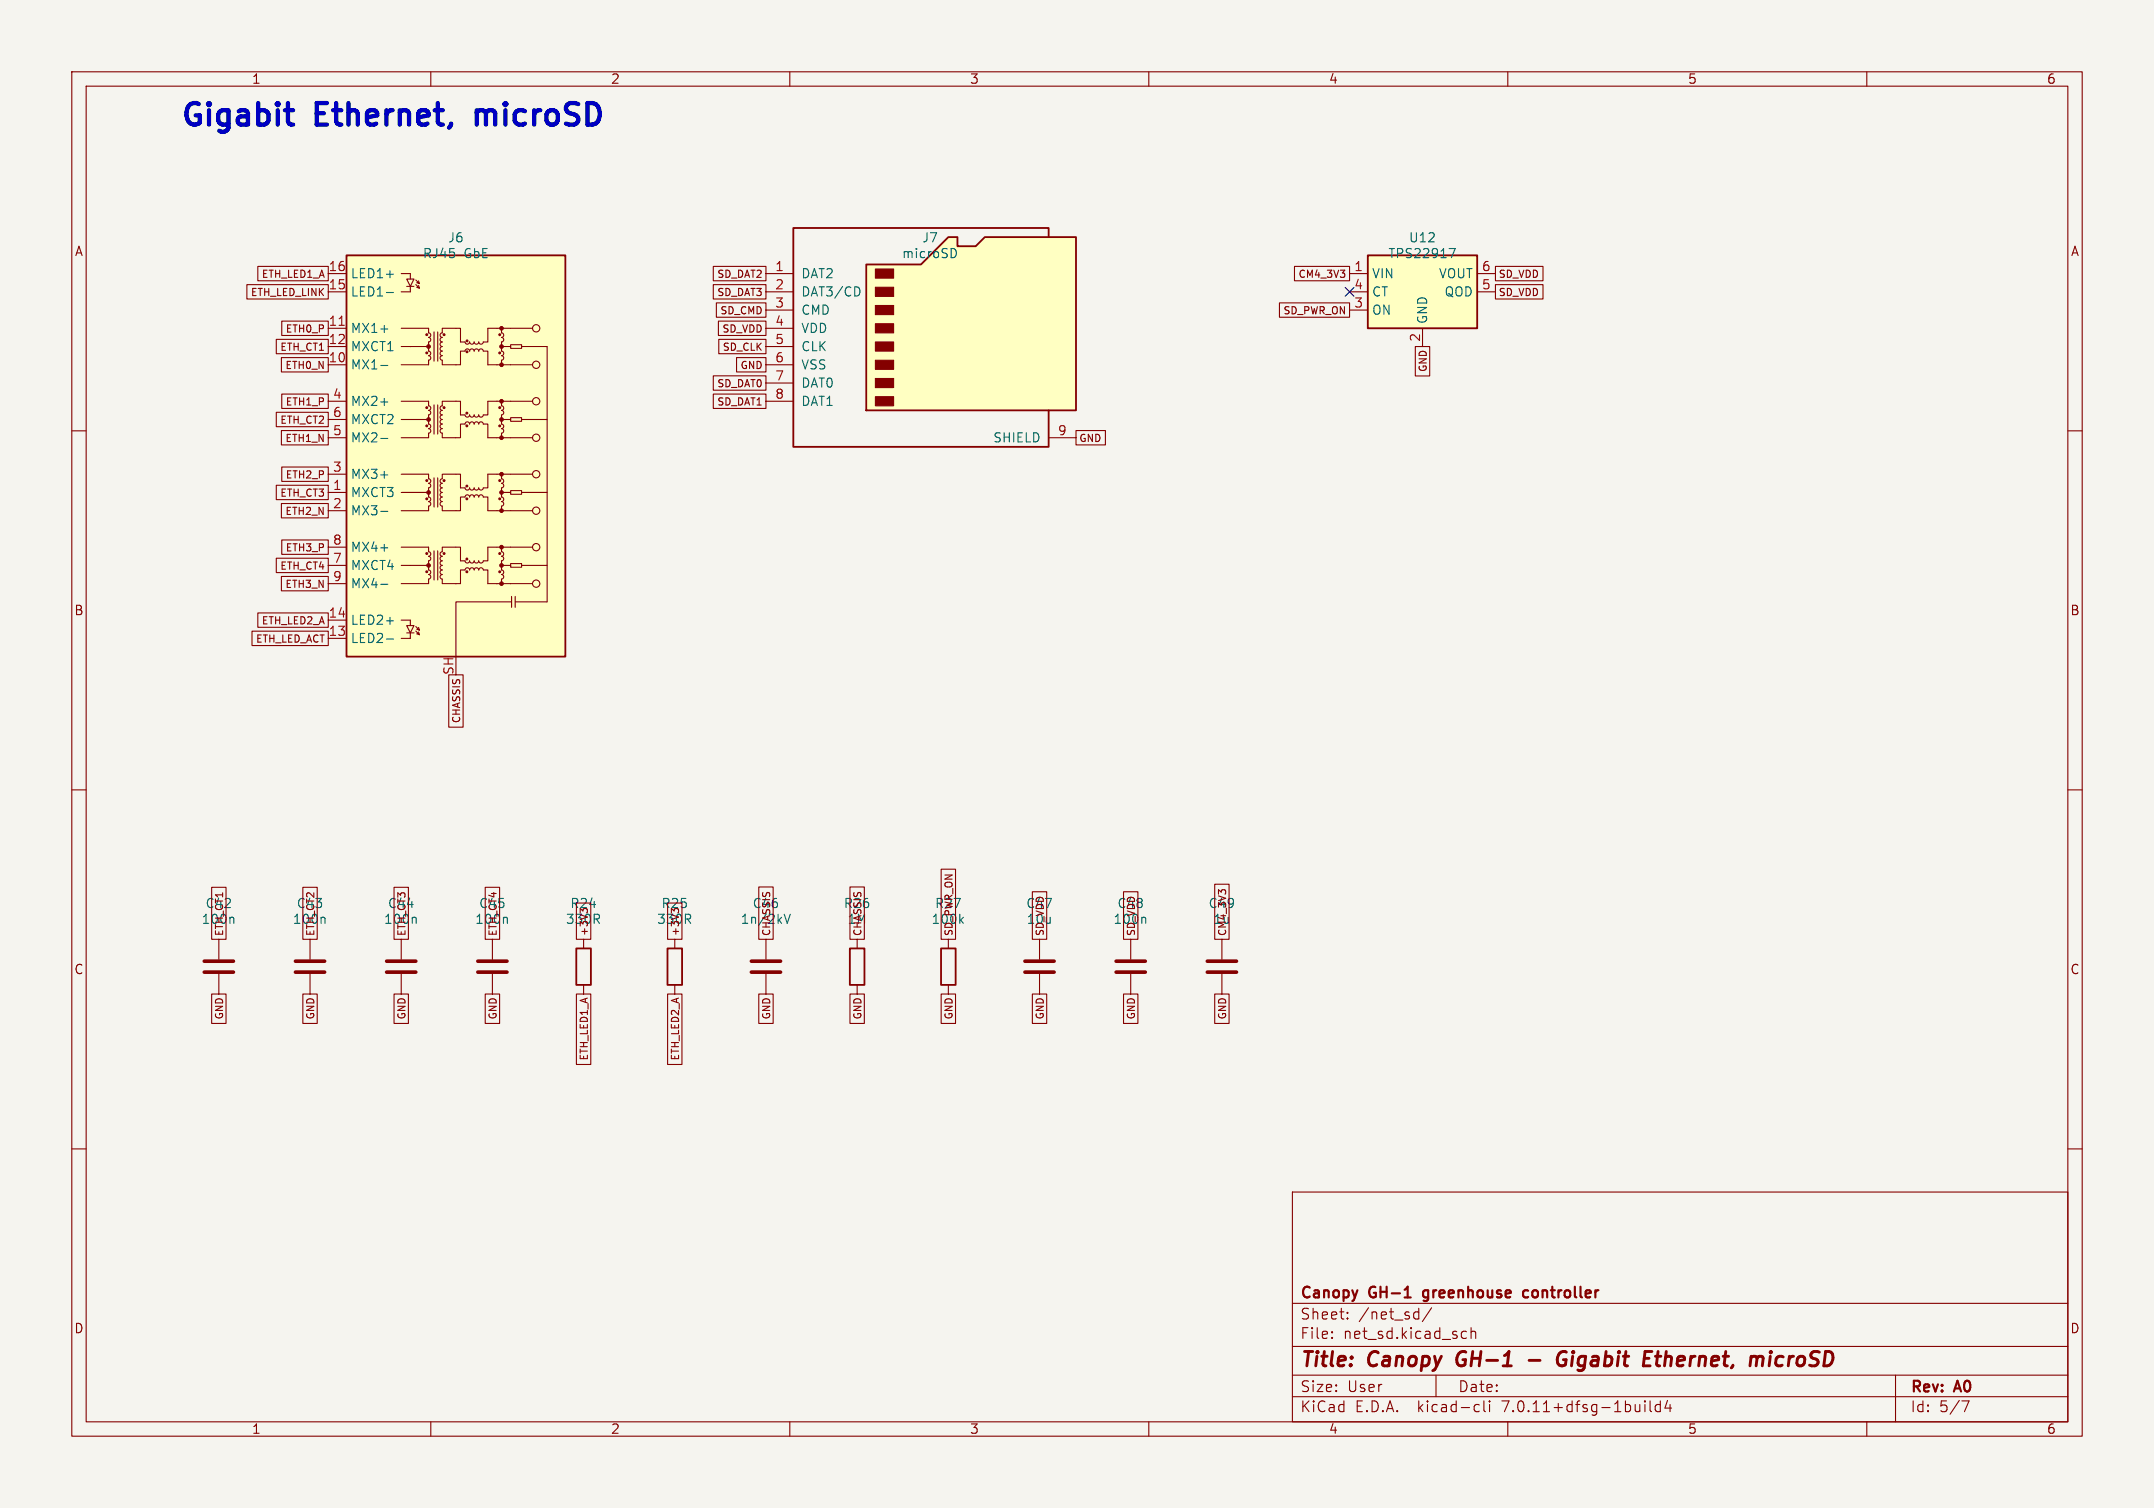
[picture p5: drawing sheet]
<svg xmlns="http://www.w3.org/2000/svg" width="300mm" height="210mm" viewBox="0 0 300 210" stroke-linecap="round" stroke-linejoin="round" font-family="sans-serif">
<path d="M0 0h300v210h-300z" fill="#f5f4ef" stroke="#f5f4ef" stroke-width=".14"/>
<g fill="none" stroke="#840000" stroke-width=".15">
<path d="M10 10h280v190h-280zM12 12h276v186h-276zM60 10v2M110 10v2M160 10v2M210 10v2M260 10v2M45.7 38.1h2.6M55.9 38.1h1.2v.8M56.6 38.9h1.1l-.6 1zM56.6 39.9h1.1M57.1 39.9v.7h-1.2"/>
<path d="M57.9 39.6l.5 .5-.4-.1M57.9 39l.5 .5-.4-.1M58.3 39.8l.1 .3M58.3 39.1l.1 .4M188 38.1h2.5M205.7 38.1h2.6M10 60h2M45.7 58.4h2.6M45.7 55.9h2.6M45.7 50.8h2.6M45.7 48.3h2.6M45.7 45.7h2.6"/>
<path d="M45.7 40.6h2.6M55.9 55.9h3.8v.6l.2 .1 .1 .2-.1 .2-.2 .2h.2l.1 .3-.1 .2-.2 .1v1.3h.2l.1 .3-.1 .2-.2 .1 .2 .1 .1 .2-.1 .2-.2 .1v.7h-3.8M55.9 45.7h3.8v.7h.2l.1 .3-.1 .2-.2 .1 .2 .1 .1 .2-.1 .2-.2 .1v1.3l.2 .1 .1 .2-.1 .2-.2 .1 .2 .1 .1 .2-.1 .3-.2 .1v.6h-3.8M55.9 58.4h3.8M55.9 48.3h3.8M60.5 46.2v4.1M60.5 56.4v4.1M61 46.2v4.1M61 56.4v4.1M61.6 55.9h2.5v1.9h.7l.1 .2 .2 .1 .2-.1 .1-.2 .1 .2 .2 .1 .2-.1 .1-.2 .1 .2 .2 .1 .3-.1 .1-.2 .1 .2 .2 .1 .2-.1 .1-.2h.6v-1.9h1.9v.6l.3 .1 .1 .2-.1 .3-.3 .1 .3 .1 .1 .2-.1 .2-.3 .1v1.3l.3 .1 .1 .2-.1 .2-.3 .1 .3 .1 .1 .2-.1 .2-.3 .1v.7h-1.9v-1.9h-.6l-.1-.3h-.2h-.2l-.1 .3-.1-.3h-.2h-.3l-.1 .3-.1-.3h-.2h-.2l-.1 .3-.1-.3h-.2h-.2l-.1 .3h-.7v1.9h-2.5v-.7l-.2-.1-.1-.2 .1-.2 .2-.1-.2-.1-.1-.2 .1-.2 .2-.1-.2-.1-.1-.2 .1-.3 .2-.1-.2-.1-.1-.2 .1-.2 .2-.1-.2-.1-.1-.2 .1-.2 .2-.1-.2-.1-.1-.3 .1-.2 .2-.1zM61.6 45.7h2.5v1.9h.7l.1 .2 .2 .1 .2-.1 .1-.2 .1 .2 .2 .1 .2-.1 .1-.2 .1 .2 .2 .1 .3-.1 .1-.2 .1 .2 .2 .1 .2-.1 .1-.2h.6v-1.9h1.9v.7l.3 .1 .1 .2-.1 .2-.3 .1 .3 .1 .1 .2-.1 .2-.3 .1v1.3l.3 .1 .1 .2-.1 .2-.3 .1 .3 .1 .1 .3-.1 .2-.3 .1v.6h-1.9v-1.9h-.6l-.1-.2-.2-.1-.2 .1-.1 .2-.1-.2-.2-.1-.3 .1-.1 .2-.1-.2-.2-.1-.2 .1-.1 .2-.1-.2-.2-.1-.2 .1-.1 .2h-.7v1.9h-2.5v-.6l-.2-.1-.1-.2 .1-.3 .2-.1-.2-.1-.1-.2 .1-.2 .2-.1-.2-.1-.1-.2 .1-.2 .2-.1-.2-.1-.1-.2 .1-.3 .2-.1-.2-.1-.1-.2 .1-.2 .2-.1-.2-.1-.1-.2 .1-.2 .2-.1zM69.8 58.4h1.3"/>
<path d="M69.8 55.9h4.4M69.8 50.8h4.4M69.8 48.3h1.3M69.8 45.7h4.4M71.1 58.2h1.5v.5h-1.5zM71.1 48h1.5v.5h-1.5zM72.6 58.4h3.6M72.6 48.3h3.6v35.5h-4.4M188 40.6h2.5M188 43.2h2.5M198.1 45.7v2.6M205.7 40.6h2.6"/>
<path d="M288 60h2M45.7 78.7h2.6M45.7 76.2h2.6M45.7 71.1h2.6M45.7 68.6h2.6M45.7 66h2.6M45.7 61h2.6M55.9 76.2h3.8v.6l.2 .1 .1 .2-.1 .3-.2 .1 .2 .1 .1 .2-.1 .2-.2 .1v1.3l.2 .1 .1 .2-.1 .2-.2 .1 .2 .1 .1 .2-.1 .2-.2 .1v.7h-3.8M55.9 66h3.8v.7l.2 .1 .1 .2-.1 .2-.2 .1 .2 .1 .1 .2-.1 .2-.2 .1v1.3l.2 .1 .1 .2-.1 .2-.2 .2h.2l.1 .3-.1 .2-.2 .1v.6h-3.8M55.9 78.7h3.8M55.9 68.6h3.8M60.5 66.5v4.1"/>
<path d="M60.5 76.7v4.1M61 66.5v4.1M61 76.7v4.1M61.6 76.2h2.5v1.9h.7l.1 .2 .2 .1 .2-.1 .1-.2 .1 .2 .2 .1 .2-.1 .1-.2 .1 .2 .2 .1 .3-.1 .1-.2 .1 .2 .2 .1 .2-.1 .1-.2h.6v-1.9h1.9v.6l.3 .1 .1 .3-.1 .2-.3 .1 .3 .1 .1 .2-.1 .2-.3 .1v1.3l.3 .1 .1 .2-.1 .2-.3 .1 .3 .1 .1 .2-.1 .3h-.3v.7h-1.9v-1.9h-.6l-.1-.2-.2-.1-.2 .1-.1 .2-.1-.2-.2-.1-.3 .1-.1 .2-.1-.2-.2-.1-.2 .1-.1 .2-.1-.2-.2-.1-.2 .1-.1 .2h-.7v1.9h-2.5v-.7h-.2l-.1-.3 .1-.2 .2-.1-.2-.1-.1-.2 .1-.2 .2-.1-.2-.1-.1-.2 .1-.3 .2-.1h-.2l-.1-.3 .1-.2 .2-.1-.2-.1-.1-.2 .1-.2 .2-.1-.2-.1-.1-.2 .1-.3 .2-.1zM61.6 66h2.5v1.9h.7l.1 .3h.2h.2l.1-.3 .1 .3h.2h.2l.1-.3 .1 .3h.2h.3l.1-.3 .1 .3h.2h.2l.1-.3h.6v-1.9h1.9v.7l.3 .1 .1 .2-.1 .2-.3 .1 .3 .1 .1 .2-.1 .3h-.3v1.3l.3 .1 .1 .2-.1 .3-.3 .1 .3 .1 .1 .2-.1 .2-.3 .1v.6h-1.9v-1.9h-.6l-.1-.2-.2-.1-.2 .1-.1 .2-.1-.2-.2-.1-.3 .1-.1 .2-.1-.2-.2-.1-.2 .1-.1 .2-.1-.2-.2-.1-.2 .1-.1 .2h-.7v1.9h-2.5v-.6l-.2-.1-.1-.2 .1-.2 .2-.1-.2-.1-.1-.3 .1-.2 .2-.1-.2-.1-.1-.2 .1-.2 .2-.1-.2-.1-.1-.2 .1-.3 .2-.1h-.2l-.1-.3 .1-.2 .2-.1-.2-.1-.1-.2 .1-.2 .2-.1zM69.8 78.7h1.3M69.8 76.2h4.4M69.8 71.1h4.4M69.8 68.6h1.3M69.8 66h4.4M69.8 61h4.4M71.1 78.5h1.5v.5h-1.5z"/>
<path d="M71.1 68.3h1.5v.5h-1.5zM72.6 78.7h3.6M72.6 68.6h3.6M45.7 81.3h2.6M45.7 88.9h2.6M45.7 86.4h2.6M55.9 86.4h1.2v.7M56.6 87.1h1.1l-.6 1zM56.6 88.1h1.1M57.1 88.1v.8h-1.2M57.9 87.9l.5 .5-.4-.1M57.9 87.2l.5 .6-.4-.2"/>
<path d="M58.3 88l.1 .4M58.3 87.4l.1 .4M69.8 81.3h4.4M71.2 83.8h-7.7v7.6M71.2 83.1v1.5M71.8 83.1v1.5M10 110h2M288 110h2M30.5 130.8v2.8M30.5 135.6v2.8M43.2 130.8v2.8M43.2 135.6v2.8"/>
<path d="M55.9 130.8v2.8M55.9 135.6v2.8M68.6 130.8v2.8M68.6 135.6v2.8M81.3 130.8v1.3M81.3 137.2v1.2M94 130.8v1.3M94 137.2v1.2M132.1 130.8v1.3M132.1 137.2v1.2M144.8 130.8v2.8M144.8 135.6v2.8"/>
<path d="M170.2 130.8v2.8M170.2 135.6v2.8M10 160h2M288 160h2M180 166h108v32h-108zM60 198v2M110 198v2M160 198v2M180 194.5h108M180 191.5h108M180 187.5h108M180 181.5h108"/>
<path d="M185.5 186.3h.1l-.1 .1M185.5 186.3v.1M185.5 185.5v.1M185.5 185.5h.1l-.1 .1M187.7 183.6v.1M187.7 183.6h-.1l.1 .1M187.7 182.8v.1M187.7 182.8h-.1l.1 .1M197.2 182.7l.4 .1M197.6 182.2v1.5M197.6 183.6l-.4 .1M199.4 182.1l-1.3 2"/>
<path d="M200 191.5v3M203.8 185.4l.4 .1M204.2 186.3l-.4 .1M204.9 185.5a.37 .37 0 0 1 .6 .1v.8M204.9 184.9v1.5M205.6 195.6l.4 .1M206 196.5l-.4 .1M206.7 195.1v1.3l.2 .2M207.5 195.1v.1M207.5 195.6v1M207.5 195.1l-.1 .1h.1M210 198v2"/>
<path d="M229.1 195.1v.1M229.1 195.6v1M229.1 195.1l-.1 .1h.1M229.1 195.1l.1 .1h-.1M229.8 195.1v1.3l.2 .2M231.2 195.7l-.4-.1-.3 .3v.4l.2 .2 .1 .1 .4-.1M231.2 195.1v1.5M232.2 195l-.3 1.1h.9M232.6 195.6v1M260 198v2M264 191.5v6.5M273.2 195.1h1l-.6 1.5"/>
<circle cx="74.7" cy="45.7" r=".51"/>
<circle cx="74.7" cy="50.8" r=".51"/>
<circle cx="74.7" cy="55.9" r=".51"/>
<circle cx="74.7" cy="71.1" r=".51"/>
<circle cx="74.7" cy="66" r=".51"/>
<circle cx="74.7" cy="61" r=".51"/>
<circle cx="74.7" cy="76.2" r=".51"/>
<circle cx="74.7" cy="81.3" r=".51"/>
</g>
<path d="M203.2 188.5a1.27 1.27 0 0 0 0 1.6M213 189.4h1.5M218.2 188.3a.86 .86 0 0 0-1.3 .8 .76 .76 0 0 0 .1 .9 .76 .76 0 0 0 .9 .1l.1-.1 .1-.6h-.4M230.6 188.9h.7M230.9 188.2l-.2 1.7 .1 .2 .4 .1M245 188.9h.3l.2 .1 .1 .2-.2 1M246.6 188.9l-.2 1.3M246.6 188.2v.2M246.6 188.2l-.1 .1 .1 .1M246.6 188.2l.1 .1-.1 .1" fill="none" stroke="#840000" stroke-width=".4"/>
<path d="M198.3 179.8l-.1 .2 .1 .5M212.8 179.8l-.4-.1-.3 .3v.4l.2 .2 .1 .1 .4-.1M195.6 180.7h.9" fill="none" stroke="#840000" stroke-width=".3"/>
<path d="M28.4 135.4h4.1M28.4 133.9h4.1M41.1 135.4h4.1M41.1 133.9h4.1M53.8 135.4h4.1M53.8 133.9h4.1M66.5 135.4h4.1M66.5 133.9h4.1M142.7 135.4h4.1M142.7 133.9h4.1M168.1 135.4h4.1M168.1 133.9h4.1" fill="none" stroke="#840000" stroke-width=".51"/>
<g fill="none" stroke="#006464" stroke-width=".15">
<path d="M53.8 38.2h1M201.8 34.6h.9l-.6 1.3M53 50.9h1M53 45.8h1M53 56h1M53.8 40.7h1M53 71.2h1M53 66.1h1M53 61.1h1M53 76.3h1M53 81.4h1M53.8 89h1"/>
<path d="M53.8 86.5h1M32.4 127.7l.2 .2v.7M45.1 127.7l.2 .2v.7M57.8 127.7l.2 .2v.7M70.5 127.7l.2 .2v.7M133.8 128.1l.4 .5M134.2 127.7l-.5 .5"/>
</g>
<g fill="#ffffc2" stroke="#ffffc2" stroke-width=".14">
<path d="M48.3 35.6h30.4v55.8h-30.4z"/>
<path d="M190.5 35.6h15.2v10.1h-15.2z"/>
</g>
<g fill="#840000" stroke="#840000" stroke-width=".14">
<circle cx="59.7" cy="78.7" r=".25"/>
<circle cx="59.7" cy="68.6" r=".25"/>
<circle cx="59.7" cy="58.4" r=".25"/>
<circle cx="59.7" cy="48.3" r=".25"/>
<circle cx="69.8" cy="81.3" r=".25"/>
<circle cx="69.8" cy="78.7" r=".25"/>
<circle cx="69.8" cy="76.2" r=".25"/>
<circle cx="69.8" cy="71.1" r=".25"/>
<circle cx="69.8" cy="68.6" r=".25"/>
<circle cx="69.8" cy="66" r=".25"/>
<circle cx="69.8" cy="61" r=".25"/>
<circle cx="69.8" cy="58.4" r=".25"/>
<circle cx="69.8" cy="55.9" r=".25"/>
<circle cx="69.8" cy="50.8" r=".25"/>
<circle cx="69.8" cy="48.3" r=".25"/>
<circle cx="69.8" cy="45.7" r=".25"/>
</g>
<path d="M48.3 35.6h30.4v55.8h-30.4zM190.5 35.6h15.2v10.1h-15.2zM80.3 132.1h2v5.1h-2zM93 132.1h2v5.1h-2zM131.1 132.1h2v5.1h-2z" fill="none" stroke="#840000" stroke-width=".25"/>
<g fill="#840000" stroke="#840000" stroke-width=".15">
<circle cx="59.4" cy="79.6" r=".13"/>
<circle cx="59.4" cy="77.1" r=".13"/>
<circle cx="59.4" cy="69.5" r=".13"/>
<circle cx="59.4" cy="66.9" r=".13"/>
<circle cx="59.4" cy="59.3" r=".13"/>
<circle cx="59.4" cy="56.8" r=".13"/>
<circle cx="59.4" cy="49.1" r=".13"/>
<circle cx="59.4" cy="46.6" r=".13"/>
<circle cx="61.8" cy="77.1" r=".13"/>
<circle cx="61.8" cy="66.9" r=".13"/>
<circle cx="61.8" cy="56.8" r=".13"/>
<circle cx="61.8" cy="46.6" r=".13"/>
<circle cx="65" cy="79.6" r=".13"/>
<circle cx="65" cy="77.9" r=".13"/>
<circle cx="65" cy="69.5" r=".13"/>
<circle cx="65" cy="67.7" r=".13"/>
<circle cx="65" cy="59.3" r=".13"/>
<circle cx="65" cy="57.5" r=".13"/>
<circle cx="65" cy="49" r=".13"/>
<circle cx="65" cy="47.5" r=".13"/>
<circle cx="69.6" cy="79.6" r=".13"/>
<circle cx="69.6" cy="77.1" r=".13"/>
<circle cx="69.6" cy="69.5" r=".13"/>
<circle cx="69.6" cy="66.9" r=".13"/>
<circle cx="69.6" cy="59.3" r=".13"/>
<circle cx="69.6" cy="56.8" r=".13"/>
<circle cx="69.6" cy="49.1" r=".13"/>
<circle cx="69.6" cy="46.6" r=".13"/>
</g>
<path d="M47.2 45.3h.8" fill="none" stroke="#a90000" stroke-width=".15"/>
<path d="M120.6 36.8h7.7l3.8-3.8h1.2v1.3h2.6l1.3-1.3h12.7v24.2h-29.3z" fill="#ffffc2"/>
<g fill="#840000" stroke="#840000" stroke-width=".15">
<path d="M121.9 55.2h2.6v1.3h-2.6z"/>
<path d="M121.9 52.7h2.6v1.3h-2.6z"/>
<path d="M121.9 50.2h2.6v1.2h-2.6z"/>
<path d="M121.9 47.6h2.6v1.3h-2.6z"/>
<path d="M121.9 45.1h2.6v1.3h-2.6z"/>
<path d="M121.9 42.5h2.6v1.3h-2.6z"/>
<path d="M121.9 40h2.6v1.3h-2.6z"/>
<path d="M121.9 37.5h2.6v1.2h-2.6z"/>
</g>
<path d="M120.6 36.8h7.7l3.8-3.8h1.2v1.3h2.6l1.3-1.3h12.7v24.2h-29.3zM146 33v-1.2h-35.5v30.4h35.5v-5M118.4 132.1h2v5.1h-2z" fill="none" stroke="#840000" stroke-width=".25"/>
<g fill="none" stroke="#840000" stroke-width=".15">
<path d="M34.4 39.6h11.3v2h-11.3zM35.9 37.1h9.8v2h-9.8zM99.3 39.6h7.4v2h-7.4zM99.3 37.1h7.4v2h-7.4zM106.7 38.1h3.8M180.3 37.1h7.7v2h-7.7zM208.3 37.1h6.6v2h-6.6zM208.3 39.6h6.6v2h-6.6zM38.5 47.3h7.2v2h-7.2zM38.5 57.4h7.2v2h-7.2zM39.2 49.8h6.5v2h-6.5zM39.2 60h6.5v2h-6.5z"/>
<path d="M39.2 44.7h6.5v2h-6.5zM39.2 54.9h6.5v2h-6.5zM99.3 54.9h7.4v2h-7.4zM99.3 52.3h7.4v2h-7.4zM99.8 42.2h6.9v2h-6.9zM100.1 44.7h6.6v2h-6.6zM100.1 47.3h6.6v2h-6.6zM102.6 49.8h4.1v2h-4.1zM106.7 40.6h3.8M106.7 43.2h3.8M106.7 45.7h3.8M106.7 48.3h3.8"/>
<path d="M106.7 50.8h3.8M106.7 53.3h3.8M106.7 55.9h3.8M149.9 60h4.1v2h-4.1zM178.2 42.2h9.8v2h-9.8zM197.1 48.3h2v4.1h-2zM38.5 67.6h7.2v2h-7.2zM38.5 77.7h7.2v2h-7.2zM39.2 70.1h6.5v2h-6.5zM39.2 65h6.5v2h-6.5zM39.2 75.2h6.5v2h-6.5zM146 61h3.9"/>
<path d="M35.1 87.9h10.6v2h-10.6zM35.9 85.4h9.8v2h-9.8zM39.2 80.3h6.5v2h-6.5zM62.5 94h2v7.3h-2zM29.5 123.6h2v7.2h-2zM29.5 138.4h2v4.1h-2zM42.2 123.6h2v7.2h-2zM42.2 138.4h2v4.1h-2zM54.9 123.6h2v7.2h-2zM54.9 138.4h2v4.1h-2zM67.6 123.6h2v7.2h-2zM67.6 138.4h2v4.1h-2z"/>
<path d="M80.3 138.4h2v9.8h-2zM80.3 125.8h2v5h-2zM93 125.8h2v5h-2zM93 138.4h2v9.8h-2zM105.7 138.4h2v4.1h-2zM105.7 123.5h2v7.3h-2zM106.7 130.8v2.8M106.7 135.6v2.8M118.4 138.4h2v4.1h-2zM118.4 123.5h2v7.3h-2zM119.4 130.8v1.3M119.4 137.2v1.2"/>
<path d="M131.1 138.4h2v4.1h-2zM131.1 121h2v9.8h-2zM143.8 124.2h2v6.6h-2zM143.8 138.4h2v4.1h-2zM156.5 138.4h2v4.1h-2zM156.5 124.2h2v6.6h-2zM157.5 130.8v2.8M157.5 135.6v2.8M169.2 138.4h2v4.1h-2zM169.2 123.1h2v7.7h-2z"/>
</g>
<path d="M132.8 34.6a.68 .68 0 0 1 .4 .6 .68 .68 0 0 1-.4 .7M119.5 40l.3 .5-.1 .4-.2 .3M109.2 127.3l.4 1.3 .5-1.3M159.4 127.7l.2 .2v.7" fill="none" stroke="#006464" stroke-width=".15"/>
<path d="M104.6 135.4h4.1M104.6 133.9h4.1M155.4 135.4h4.1M155.4 133.9h4.1" fill="none" stroke="#840000" stroke-width=".51"/>
<path d="M39.7 15.4h1.1M40.5 17.4h.3M66.4 15.4v2M66.5 15.5l-.1 .1" fill="none" stroke="#0000c2" stroke-width=".6"/>
<path d="M187.4 40l1.2 1.2M188.6 40l-1.2 1.2" fill="none" stroke="#000084" stroke-width=".15"/>
<g font-size="4.2" fill="#0000c2">
<text x="25" y="17.8">Gigabit</text>
<text x="44.2" y="17.8">Ethernet,</text>
<text x="67.7" y="17.8">microSD</text>
</g>
<g font-size="2.8" fill="#840000">
<text x="181" y="190.9">Title:</text>
<text x="190.7" y="190.9">Canopy</text>
<text x="203.7" y="190.9">GH-1</text>
<text x="219.3" y="190.9">Gigabit</text>
<text x="232.1" y="190.9">Ethernet,</text>
<text x="247.8" y="190.9">microSD</text>
</g>
<g font-size="2.1" fill="#840000">
<text x="181" y="184">Sheet:</text>
<text x="181" y="181.2">Canopy</text>
<text x="189.2" y="184">/net_sd/</text>
<text x="190.8" y="181.2">GH-1</text>
<text x="198.9" y="181.2">greenhouse</text>
<text x="213.4" y="181.2">controller</text>
<text x="181" y="186.7">File:</text>
<text x="187.1" y="186.7">net_sd.kicad_sch</text>
<text x="181" y="196.9">KiCad</text>
<text x="181" y="194.1">Size:</text>
<text x="187.7" y="194.1">User</text>
<text x="188.7" y="196.9">E.D.A.</text>
<text x="197.6" y="196.9">kicad-cli</text>
<text x="203" y="194.1">Date:</text>
<text x="209.5" y="196.9">7.0.11+dfsg-1build4</text>
<text x="266" y="194.3">Rev:</text>
<text x="266" y="196.9">Id:</text>
<text x="270.1" y="196.9">5/7</text>
<text x="272.4" y="194.3">A0</text>
</g>
<g font-size="1.8" fill="#840000">
<text x="35" y="11.9">1</text>
<text x="85" y="11.9">2</text>
<text x="135" y="11.9">3</text>
<text x="185" y="11.9">4</text>
<text x="235" y="11.9">5</text>
<text x="285" y="11.9">6</text>
<text x="10.3" y="35.9">A</text>
<text x="288.3" y="35.9">A</text>
<text x="10.3" y="85.9">B</text>
<text x="288.3" y="85.9">B</text>
<text x="28" y="128.9">100n</text>
<text x="28.5" y="126.7">C42</text>
<text x="40.7" y="128.9">100n</text>
<text x="41.2" y="126.7">C43</text>
<text x="53.4" y="128.9">100n</text>
<text x="53.9" y="126.7">C44</text>
<text x="66.1" y="128.9">100n</text>
<text x="66.6" y="126.7">C45</text>
<text x="79.3" y="126.7">R24</text>
<text x="92" y="126.7">R25</text>
<text x="104.7" y="126.7">C46</text>
<text x="117.4" y="126.7">R26</text>
<text x="117.9" y="128.9">1M</text>
<text x="129.6" y="128.9">100k</text>
<text x="130.1" y="126.7">R27</text>
<text x="142.8" y="126.7">C47</text>
<text x="142.9" y="128.9">10u</text>
<text x="155" y="128.9">100n</text>
<text x="155.5" y="126.7">C48</text>
<text x="168.2" y="126.7">C49</text>
<text x="168.9" y="128.9">1u</text>
<text x="10.3" y="135.9">C</text>
<text x="288.3" y="135.9">C</text>
<text x="10.3" y="185.9">D</text>
<text x="288.3" y="185.9">D</text>
<text x="35" y="199.9">1</text>
<text x="85" y="199.9">2</text>
<text x="135" y="199.9">3</text>
<text x="185" y="199.9">4</text>
<text x="235" y="199.9">5</text>
<text x="285" y="199.9">6</text>
</g>
<g font-size="1.8" fill="#006464">
<text x="62.3" y="34">J6</text>
<text x="128.3" y="34">J7</text>
<text x="196.1" y="34">U12</text>
<text x="48.8" y="41.5">LED1-</text>
<text x="48.8" y="39">LED1+</text>
<text x="58.8" y="36.2">RJ45</text>
<text x="64.6" y="36.2">GbE</text>
<text x="111.5" y="39">DAT2</text>
<text x="111.5" y="41.5">DAT3/CD</text>
<text x="125.5" y="36.2">microSD</text>
<text x="191" y="39">VIN</text>
<text x="191" y="41.5">CT</text>
<text x="193.3" y="36.2">TPS22917</text>
<text x="200.3" y="39">VOUT</text>
<text x="201.1" y="41.5">QOD</text>
<text x="48.8" y="46.6">MX1+</text>
<text x="111.5" y="44">CMD</text>
<text x="111.5" y="46.6">VDD</text>
<text x="191" y="44">ON</text>
<text x="199" y="45.2" transform="rotate(-90 199 45.2)">GND</text>
<text x="48.8" y="51.7">MX1-</text>
<text x="48.8" y="49.1">MXCT1</text>
<text x="111.5" y="49.1">CLK</text>
<text x="111.5" y="51.7">VSS</text>
<text x="48.8" y="56.7">MX2+</text>
<text x="48.8" y="59.3">MXCT2</text>
<text x="111.5" y="54.2">DAT0</text>
<text x="111.5" y="56.7">DAT1</text>
<text x="48.8" y="61.8">MX2-</text>
<text x="138.2" y="61.8">SHIELD</text>
<text x="48.8" y="69.4">MXCT3</text>
<text x="48.8" y="72">MX3-</text>
<text x="48.8" y="66.9">MX3+</text>
<text x="48.8" y="77.1">MX4+</text>
<text x="48.8" y="79.6">MXCT4</text>
<text x="48.8" y="82.1">MX4-</text>
<text x="48.8" y="89.8">LED2-</text>
<text x="48.8" y="87.2">LED2+</text>
<text x="78.7" y="128.9">330R</text>
<text x="91.4" y="128.9">330R</text>
<text x="103.1" y="128.9">1n/2kV</text>
</g>
<g font-size="1.8" fill="#a90000">
<text x="45.7" y="40.4">15</text>
<text x="45.7" y="37.8">16</text>
<text x="107.9" y="37.8">1</text>
<text x="107.9" y="40.4">2</text>
<text x="188.5" y="37.8">1</text>
<text x="188.5" y="40.4">4</text>
<text x="206.3" y="40.4">5</text>
<text x="206.3" y="37.8">6</text>
<text x="45.7" y="45.5">11</text>
<text x="107.9" y="42.9">3</text>
<text x="107.9" y="45.5">4</text>
<text x="188.5" y="42.9">3</text>
<text x="197.9" y="47.7" transform="rotate(-90 197.9 47.7)">2</text>
<text x="45.7" y="50.5">10</text>
<text x="45.7" y="48">12</text>
<text x="107.9" y="48">5</text>
<text x="107.9" y="50.5">6</text>
<text x="107.9" y="53.1">7</text>
<text x="46.3" y="55.6">4</text>
<text x="46.3" y="58.2">6</text>
<text x="107.9" y="55.6">8</text>
<text x="46.3" y="65.8">3</text>
<text x="46.3" y="60.7">5</text>
<text x="147.2" y="60.7">9</text>
<text x="46.3" y="68.3">1</text>
<text x="46.3" y="70.9">2</text>
<text x="46.3" y="75.9">8</text>
<text x="46.3" y="78.5">7</text>
<text x="46.3" y="81">9</text>
<text x="45.7" y="88.6">13</text>
<text x="45.7" y="86.1">14</text>
<text x="63.2" y="94.1" transform="rotate(-90 63.2 94.1)">SH</text>
</g>
<g font-size="1.4" fill="#840000">
<text x="34.8" y="41.4">ETH_LED_LINK</text>
<text x="36.3" y="38.9">ETH_LED1_A</text>
<text x="99.8" y="41.4">SD_DAT3</text>
<text x="99.8" y="38.9">SD_DAT2</text>
<text x="180.7" y="38.9">CM4_3V3</text>
<text x="208.7" y="38.9">SD_VDD</text>
<text x="208.7" y="41.4">SD_VDD</text>
<text x="39.7" y="46.5">ETH0_P</text>
<text x="100.2" y="44">SD_CMD</text>
<text x="100.5" y="46.5">SD_VDD</text>
<text x="178.6" y="44">SD_PWR_ON</text>
<text x="38.9" y="49.1">ETH_CT1</text>
<text x="39.6" y="51.6">ETH0_N</text>
<text x="100.5" y="49.1">SD_CLK</text>
<text x="103" y="51.6">GND</text>
<text x="198.9" y="51.9" transform="rotate(-90 198.9 51.9)">GND</text>
<text x="38.9" y="59.2">ETH_CT2</text>
<text x="39.7" y="56.7">ETH1_P</text>
<text x="99.8" y="56.7">SD_DAT1</text>
<text x="99.8" y="54.1">SD_DAT0</text>
<text x="39.6" y="61.8">ETH1_N</text>
<text x="150.2" y="61.8">GND</text>
<text x="38.9" y="69.4">ETH_CT3</text>
<text x="39.6" y="71.9">ETH2_N</text>
<text x="39.7" y="66.8">ETH2_P</text>
<text x="39.7" y="77">ETH3_P</text>
<text x="38.9" y="79.5">ETH_CT4</text>
<text x="39.6" y="82.1">ETH3_N</text>
<text x="35.5" y="89.7">ETH_LED_ACT</text>
<text x="36.3" y="87.2">ETH_LED2_A</text>
<text x="64.3" y="100.9" transform="rotate(-90 64.3 100.9)">CHASSIS</text>
<text x="31.3" y="130.4" transform="rotate(-90 31.3 130.4)">ETH_CT1</text>
<text x="44" y="130.4" transform="rotate(-90 44 130.4)">ETH_CT2</text>
<text x="56.7" y="130.4" transform="rotate(-90 56.7 130.4)">ETH_CT3</text>
<text x="69.4" y="130.4" transform="rotate(-90 69.4 130.4)">ETH_CT4</text>
<text x="82.1" y="130.4" transform="rotate(-90 82.1 130.4)">+3V3</text>
<text x="94.8" y="130.4" transform="rotate(-90 94.8 130.4)">+3V3</text>
<text x="107.5" y="130.4" transform="rotate(-90 107.5 130.4)">CHASSIS</text>
<text x="120.2" y="130.4" transform="rotate(-90 120.2 130.4)">CHASSIS</text>
<text x="132.9" y="130.4" transform="rotate(-90 132.9 130.4)">SD_PWR_ON</text>
<text x="145.6" y="130.4" transform="rotate(-90 145.6 130.4)">SD_VDD</text>
<text x="158.3" y="130.4" transform="rotate(-90 158.3 130.4)">SD_VDD</text>
<text x="171" y="130.4" transform="rotate(-90 171 130.4)">CM4_3V3</text>
<text x="31.3" y="142.1" transform="rotate(-90 31.3 142.1)">GND</text>
<text x="44" y="142.1" transform="rotate(-90 44 142.1)">GND</text>
<text x="56.7" y="142.1" transform="rotate(-90 56.7 142.1)">GND</text>
<text x="69.4" y="142.1" transform="rotate(-90 69.4 142.1)">GND</text>
<text x="107.5" y="142.1" transform="rotate(-90 107.5 142.1)">GND</text>
<text x="120.2" y="142.1" transform="rotate(-90 120.2 142.1)">GND</text>
<text x="132.9" y="142.1" transform="rotate(-90 132.9 142.1)">GND</text>
<text x="145.6" y="142.1" transform="rotate(-90 145.6 142.1)">GND</text>
<text x="158.3" y="142.1" transform="rotate(-90 158.3 142.1)">GND</text>
<text x="171" y="142.1" transform="rotate(-90 171 142.1)">GND</text>
<text x="82.1" y="147.8" transform="rotate(-90 82.1 147.8)">ETH_LED1_A</text>
<text x="94.8" y="147.8" transform="rotate(-90 94.8 147.8)">ETH_LED2_A</text>
</g>
</svg>
